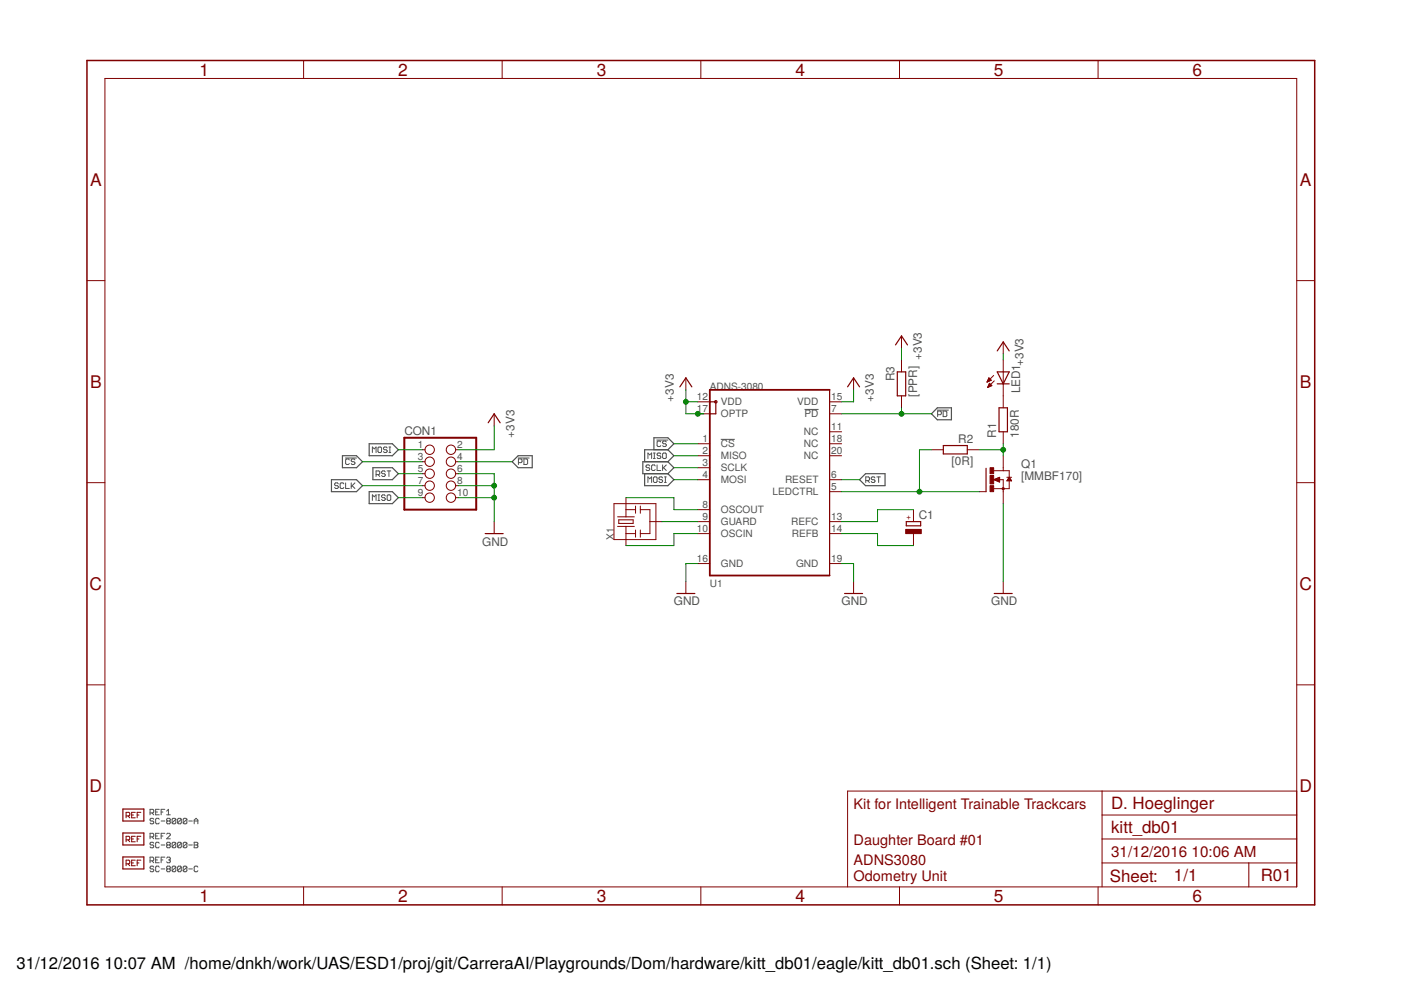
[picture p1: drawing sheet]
<svg xmlns="http://www.w3.org/2000/svg" width="297mm" height="210mm" viewBox="0 0 297 210" stroke-linecap="round" stroke-linejoin="round" font-family="sans-serif">
<g fill="none" stroke="#505050" stroke-width=".21">
<path d="M73.2 97.1h2.4M74.1 97.5l-.2-.2h-.4l-.2 .2v.8l.2 .2h.4l.2-.2M75.2 97.5l-.2-.2h-.3l-.2 .4 .2 .2h.3l.2 .4-.2 .2h-.3l-.2-.2M79 95.9v-1.1l.4 .4 .3-.4v1.1M80.1 95l.2-.2h.4l.2 .2v.8l-.2 .1h-.4l-.2-.1zM82.1 95l-.2-.2h-.4l-.2 .4 .2 .2h.4l.2 .4-.2 .1h-.4l-.2-.1M82.1 99.8h.7M82.5 94.8h.3M82.5 95.9h.3M82.5 99.8v1.2M82.7 94.8v1.1M109.9 97.1h2.3"/>
<path d="M109.9 98.1h.6l.2-.2v-.4l-.2-.2h-.6v1.2M111.1 97.3h.6l.2 .2v.8l-.2 .2h-.6zM137.4 97.2v-1.1l.4 .3 .4-.3v1.1M137.8 98.8l-.2-.2h-.4l-.2 .4 .2 .2h.4l.2 .4-.2 .2h-.4l-.2-.2M138.5 97.2h.4M138.5 96.1h.4M138.7 96.1v1.1M138.9 98.8l-.2-.2h-.4l-.1 .2v.8l.1 .2h.4l.2-.2M139.3 93.3h2.3M139.3 98.6v1.2h.8M140.1 93.7l-.2-.2h-.4l-.2 .2v.8l.2 .2h.4l.2-.2M140.1 96.2l-.2-.1h-.4l-.2 .1 .2 .4h.4l.2 .2-.2 .4h-.4l-.2-.2"/>
<path d="M140.5 98.6v1.2M140.7 96.1h.4l.2 .1v.8l-.2 .2h-.4l-.2-.2v-.8zM140.7 99.2l.6 .6M141.3 93.7l-.2-.2h-.4l-.2 .4 .2 .2h.4l.2 .4-.2 .2h-.4l-.2-.2M141.3 98.6l-.8 .8M152.8 93.2h3M170.6 86.8h2.9M198.7 87h2.4M198.8 87.9h.6l.2-.2v-.3l-.2-.2h-.6v1.1M200 87.2h.6l.1 .2v.7l-.1 .2h-.6zM71.7 102.6l-.2-.2h-.4l-.1 .4 .1 .2h.4l.2 .4-.2 .2h-.4l-.1-.2M72.9 102.6l-.2-.2h-.4l-.2 .2v.8l.2 .2h.4l.2-.2"/>
<path d="M73.3 102.4v1.2h.8M74.5 102.4v1.2M74.7 103l.5 .6M75.2 102.4l-.7 .8M79 106.1v-1.2l.4 .4 .3-.4v1.2M79.7 100.6h.6l.2-.2v-.3l-.2-.3h-.6v1.2M80.1 100.6l.4 .4M80.1 106.1h.4M80.1 104.9h.4M80.3 104.9v1.2M81.7 100.1l-.2-.3h-.4l-.2 .3 .2 .3h.4l.2 .2-.2 .4h-.4l-.2-.2M81.7 105.1l-.2-.2h-.4l-.2 .2 .2 .4h.4l.2 .2-.2 .4h-.4l-.2-.2"/>
<path d="M82.3 104.9h.4l.1 .2v.8l-.1 .2h-.4l-.2-.2v-.8zM137.4 102.3v-1.2l.4 .4 .4-.4v1.2M138.7 101.1h.4l.2 .2v.8l-.2 .2h-.4l-.2-.2v-.8zM140.5 101.3l-.2-.2h-.4l-.2 .2 .2 .4h.4l.2 .2-.2 .4h-.4l-.2-.2M140.9 101.1h.4M140.9 102.3h.4M141.1 101.1v1.2M183.6 101.9h.5l.2-.2v-.4l-.2-.2h-.5v1.2M183.9 101.9l.4 .4M185.5 101.3l-.2-.2h-.4l-.2 .2 .2 .4h.4l.2 .2-.2 .4h-.4l-.2-.2M185.9 101.1h.8M186.3 101.1v1.2"/>
<path d="M31.8 172.4h.6l.2-.2v-.4l-.2-.2h-.6v1.2M31.8 177.4h.6l.2-.2v-.3l-.2-.2h-.6v1.1M32.2 172.4l.4 .4M32.2 177.4l.4 .4M32.6 173.7l-.2-.2h-.4l-.2 .2 .2 .4h.4l.2 .2-.2 .4h-.4l-.2-.2M32.6 178.8l-.2-.2h-.4l-.2 .2 .2 .4h.4l.2 .1-.2 .4h-.4l-.2-.1M33 172.2h.4M33 177.2h.4M33.8 171.6h-.8v1.2h.8M33.8 173.7l-.2-.2h-.4l-.2 .2v.8l.2 .2h.4l.2-.2M33.8 176.7h-.8v1.1h.8M33.8 178.8l-.2-.2h-.4l-.2 .2v.8l.2 .1h.4l.2-.1"/>
<path d="M34.2 172.2h.3M34.2 174.1h.7M34.2 177.2h.3M34.2 179.2h.7M34.9 171.6h-.7v1.2M34.9 176.7h-.7v1.1M35.3 172.8h.8M35.3 172l.4-.4v1.2M35.3 176.9l.2-.2h.4l.2 .2v.2l-.8 .7h.8M35.5 174.1l-.2-.2 .2-.4h.4l.2 .2-.2 .4M35.5 174.1h.4M35.5 174.1l-.2 .2 .2 .4h.4l.2-.2-.2-.4"/>
<path d="M35.5 179.2l-.2-.2 .2-.4h.4l.2 .2-.2 .4M35.5 179.2l-.2 .1 .2 .4h.4l.2-.1-.2-.4M35.5 179.2h.4M37.3 173.7l-.2-.2h-.4l-.2 .2v.8M37.3 173.7v.8l-.2 .2h-.4l-.2-.2M37.3 178.8l-.2-.2h-.4l-.2 .2v.8M37.3 178.8v.8l-.2 .1h-.4l-.2-.1M37.3 173.7l-.8 .8M37.3 178.8l-.8 .8M38.4 173.7l-.2-.2h-.3l-.2 .2v.8M38.4 173.7v.8l-.2 .2h-.3l-.2-.2M38.4 178.8l-.2-.2h-.3l-.2 .2v.8"/>
<path d="M38.4 178.8v.8l-.2 .1h-.3l-.2-.1M38.4 173.7l-.7 .8M38.4 178.8l-.7 .8M39.6 173.7l-.2-.2h-.4l-.2 .2v.8M39.6 173.7v.8l-.2 .2h-.4l-.2-.2M39.6 178.8l-.2-.2h-.4l-.2 .2v.8M39.6 178.8v.8l-.2 .1h-.4l-.2-.1M39.6 173.7l-.8 .8M39.6 178.8l-.8 .8M40 174.1h.8M40 179.2h.8M41.2 174.1h.8"/>
<path d="M41.2 174.7v-.8l.4-.4 .4 .4v.8M41.2 178.6h.6l.2 .2-.2 .4 .2 .4-.2 .1h-.6zM41.2 179.2h.6M31.8 182.5h.6l.2-.2v-.4l-.2-.2h-.6v1.2M32.2 182.5l.4 .4M32.6 183.9l-.2-.3h-.4l-.2 .4 .2 .2h.4l.2 .4-.2 .2h-.4l-.2-.2M33 182.3h.4M33.8 181.7h-.8v1.2h.8M33.8 183.9l-.2-.3h-.4l-.2 .3v.7l.2 .2h.4l.2-.2M34.2 182.3h.3M34.2 184.2h.7M34.9 181.7h-.7v1.2"/>
<path d="M35.3 181.9l.2-.2h.4l.2 .2-.2 .4M35.5 184.2l-.2-.2 .2-.4h.4l.2 .3-.2 .3M35.5 184.2l-.2 .2 .2 .4h.4l.2-.2-.2-.4M35.5 184.2h.4M35.7 182.3h.2M35.9 182.3l.2 .2-.2 .4h-.4l-.2-.2M37.3 183.9l-.2-.3h-.4l-.2 .3v.7M37.3 183.9v.7l-.2 .2h-.4l-.2-.2M37.3 183.9l-.8 .7M38.4 183.9l-.2-.3h-.3l-.2 .3v.7M38.4 183.9v.7l-.2 .2h-.3l-.2-.2M38.4 183.9l-.7 .7"/>
<path d="M39.6 183.9l-.2-.3h-.4l-.2 .3v.7M39.6 183.9v.7l-.2 .2h-.4l-.2-.2M39.6 183.9l-.8 .7M40 184.2h.8M42 183.9l-.2-.3h-.4l-.2 .3v.7l.2 .2h.4l.2-.2"/>
</g>
<g fill="none" stroke="#505050" stroke-width=".25">
<path d="M72.6 96.6h3l1.3 1.3-1.3 1.3h-3zM78.3 94.1h4.9l1.3 1.3-1.3 1.2h-4.9zM79.1 99.2h4.1l1.3 1.2-1.3 1.3h-4.1zM109.9 96.6h2.9v2.6h-2.9l-1.3-1.3zM138.6 95.4v-2.6h3l1.3 1.3-1.3 1.3M141.6 97.9h-5.3v2.5h5.3M141.6 95.4h-4.9v2.5M141.6 95.4l1.3 1.2-1.3 1.3M141.6 97.9l1.3 1.3-1.3 1.2M198.7 86.5h3v2.5h-3l-1.2-1.3zM70.3 101.7h5.3l1.3 1.3-1.3 1.2h-5.3zM78.3 104.2h4.9l1.3 1.3-1.3 1.3h-4.9z"/>
<path d="M136.7 100.4v2.6h4.9l1.3-1.3-1.3-1.3M182.2 101.7l1.3-1.3h4.1v2.6h-4.1z"/>
</g>
<g fill="none" stroke="#800000" stroke-width=".21">
<path d="M22.2 16.6h252.7v171.4h-252.7zM64.4 12.8v3.8M106.5 12.8v3.8M148.6 12.8v3.8M190.7 12.8v3.8M232.8 12.8v3.8M18.4 59.5h3.8M274.9 59.5h3.8M191.1 71.2v2.6M191.1 76.3v2.5M210.7 79.6l-1.4 1.4M212.7 72.5v2.5"/>
<path d="M212.7 76.3v10.2M89.5 95.4h.6M89.5 97.9h.6M96.6 95.4h.6M96.6 97.9h.6M104.8 87.7v2.6M145.4 80.1v2.6M148 94.1h2.5M148 87.7h2.5M148 96.6h2.5M148 99.2h2.5M148 85.2h2.5"/>
<path d="M175.9 94.1h2.5M175.9 87.7h2.5M175.9 96.6h2.5M175.9 91.5h2.5M175.9 85.2h2.5M181 80.1v2.6M191.1 83.9v2.6M197.5 95.4h2.5M205.1 95.4h2.5M209.3 81h.1M209.3 80.9h.3M209.4 80.8h.4"/>
<path d="M209.4 80.6h.7M209.4 82.1h.1M209.5 80.5h.6M209.5 82h.3M209.5 81.9h.6M209.5 80.4h.5M209.6 80.3h.2M209.6 81.7h.7M209.6 81.6h.5M209.7 80.1l.5 .5-.9 .4zM209.7 80.2h.1M209.7 81.5h.3"/>
<path d="M209.7 81.4h.2M209.8 81.3l.5 .5-.9 .3zM210.7 99.8h3.3v1.4M210.8 80.8l-1.4 1.3M212.7 91.5v2.6M212.7 96.6v3.2M18.4 102.3h3.8M89.5 100.4h.6M89.5 103h.6M89.5 105.5h.6M96.6 100.4h.6M96.6 103h.6"/>
<path d="M96.6 105.5h.6M104.8 110.6v2.5M130.2 106.8h8.9v7.6h-8.9zM130.9 109.6h3.6M130.9 111.6h3.6M131.2 110.2h3v.8h-3zM132.7 113.1h2M132.7 108.1h2M132.7 105.5v4.1M132.7 111.6v4.1M134.7 107.3v1.5M134.7 112.4v1.5"/>
<path d="M135.8 108.1h2v5h-2M135.8 107.3v1.5M135.8 112.4v1.5M137.8 110.6h2.5M148 119.5h2.5M148 110.6h2.5M148 101.7h2.5M148 113.1h2.5M148 108.1h2.5M175.9 119.5h2.5M175.9 110.6h2.5M175.9 104.2h2.5"/>
<path d="M175.9 101.7h2.5M175.9 113.1h2.5M193.7 108.1v2.5M193.7 113.1v2.6M207.6 104.2h1.5M210.7 101.7l1.2-.5v1zM210.8 101.7h1.1M210.9 101.6h1M211.1 101.9h.8M211.2 101.5h.7M211.4 102h.5M211.5 101.4h.4"/>
<path d="M211.7 102.1h.2M211.8 101.3h.1M211.8 101.7h.9v5.1M213.5 101.2h1M213.5 101.9h.9M213.6 101.7h.8M213.7 101.6h.6M213.8 101.5h.4M213.8 101.4h.3M213.9 101.3h.1M214 101.8v1.8h-3.3M214 101.2l.5 .8h-1z"/>
<path d="M274.9 102.3h3.8M145.4 123.3v2.5M181 123.3v2.5M212.7 123.3v2.5M18.4 145.2h3.8M274.9 145.2h3.8M26.7 173h.6l.2-.2v-.4l-.2-.2h-.6v1.2M26.7 178.1h.6l.2-.2v-.4l-.2-.2h-.6v1.2M27.1 173l.4 .4M27.1 178.1l.4 .4M27.9 172.8h.4M27.9 177.9h.4"/>
<path d="M28.7 172.2h-.8v1.2h.8M28.7 177.3h-.8v1.2h.8M29.1 172.8h.4M29.1 177.9h.4M29.9 172.2h-.8v1.2M29.9 177.3h-.8v1.2M233.7 172.8h41.2M233.7 177.9h41.2M233.7 167.7v20.3M274.9 167.7h-95.2v20.3M26.7 183.2h.6l.2-.2v-.4l-.2-.2h-.6v1.2M27.1 183.2l.4 .4"/>
<path d="M27.9 183h.4M28.7 182.4h-.8v1.2h.8M29.1 183h.4M29.9 182.4h-.8v1.2M64.4 188v3.9M106.5 188v3.9M148.6 188v3.9M190.7 188v3.9M232.8 188v3.9M233.7 183h41.2M264.8 183v5"/>
<circle cx="91.1" cy="97.9" r=".99"/>
<circle cx="91.1" cy="95.4" r=".99"/>
<circle cx="95.6" cy="95.4" r=".99"/>
<circle cx="95.6" cy="97.9" r=".99"/>
<circle cx="91.1" cy="100.4" r=".99"/>
<circle cx="91.1" cy="103" r=".99"/>
<circle cx="91.1" cy="105.5" r=".99"/>
<circle cx="95.6" cy="103" r=".99"/>
<circle cx="95.6" cy="100.4" r=".99"/>
<circle cx="95.6" cy="105.5" r=".99"/>
</g>
<g fill="none" stroke="#800000" stroke-width=".25">
<path d="M189.9 73.1l1.2-1.9 1.3 1.9M190.2 78.8h1.8v5.1h-1.8zM211.4 78.8h2.6l-1.3 2.6zM211.4 74.4l1.3-1.9 1.3 1.9M103.5 89.6l1.3-1.9 1.2 1.9M144.1 82l1.3-1.9 1.3 1.9M150.5 85.2h1.3v2.5h-1.3M175.9 82.7v39.3M179.7 82l1.3-1.9 1.2 1.9M200 94.5h5.1v1.7h-5.1zM209.1 99.3v4.9M211.4 81.4h2.6"/>
<path d="M211.8 86.5h1.8v5h-1.8zM102.9 113.1h3.8M192.2 110.6h3v.9h-3zM143.5 125.8h3.8M179.1 125.8h3.8M210.8 125.8h3.8M26.1 171.5h4.4v2.6h-4.4zM26.1 176.6h4.4v2.6h-4.4zM26.1 181.7h4.4v2.5h-4.4z"/>
<circle cx="151.8" cy="85.2" r=".25"/>
</g>
<path d="M175.9 82.7h-25.4v39.3h25.4" fill="none" stroke="#800000" stroke-width=".38"/>
<path d="M18.4 12.8h260.3v179.1h-260.3z" fill="none" stroke="#800000" stroke-width=".32"/>
<g fill="none" stroke="#800000" stroke-width=".42">
<path d="M85.7 92.8h15.3v15.3h-15.3z"/>
<circle cx="212.7" cy="103.6" r=".13"/>
</g>
<g fill="#800000" stroke="#800000" stroke-width=".21">
<path d="M209.9 103h.8v1.2h-.8z"/>
<path d="M209.9 99.2h.8v1.2h-.8z"/>
<path d="M209.9 100.8h.8v1.8h-.8z"/>
<path d="M192 112.2h3.3v.9h-3.3z"/>
</g>
<g fill="none" stroke="#008000" stroke-width=".21">
<path d="M191.1 73.8v2.5M212.7 75v1.3M76.9 97.9h12.6M84.5 95.4h5M97.2 97.9h11.4M104.8 90.3v5.1h-7.6M142.9 96.6h5.1M142.9 94.1h5.1M142.9 99.2h5.1M145.4 82.7v5h3.8M145.4 85.2h2.6M178.4 87.7h19.1"/>
<path d="M181 82.7v2.5h-2.6M191.1 86.5v1.2M197.5 95.4h-2.6v8.8M207.6 95.4h5.1M212.7 94.1v2.5M76.9 103h12.6M84.5 105.5h5M84.5 100.4h5M97.2 105.5h7.6M97.2 100.4h7.6v10.2M97.2 103h7.6M132.7 105.5h10.2v2.6h5.1"/>
<path d="M140.3 110.6h7.7M142.9 101.7h5.1M148 113.1h-5.1v2.6h-10.2M148 119.5h-2.6v3.8M178.4 113.1h7.7v2.6h7.6M178.4 119.5h2.6v3.8M178.4 101.7h3.8M178.4 104.2h29.2M193.7 108.1h-7.6v2.5h-7.7M212.7 106.8v16.5"/>
</g>
<g fill="#008000" stroke="#008000" stroke-width=".21">
<circle cx="145.4" cy="85.2" r=".51"/>
<circle cx="148" cy="87.7" r=".51"/>
<circle cx="104.8" cy="103" r=".51"/>
<circle cx="104.8" cy="105.5" r=".51"/>
<circle cx="194.9" cy="104.2" r=".51"/>
<circle cx="212.7" cy="95.4" r=".51"/>
<circle cx="191.1" cy="87.7" r=".51"/>
</g>
<g font-size="3.7" fill="#800000">
<text x="42.3" y="16">1</text>
<text x="84.4" y="16">2</text>
<text x="126.5" y="16">3</text>
<text x="168.6" y="16">4</text>
<text x="210.7" y="16">5</text>
<text x="252.9" y="16">6</text>
<text x="19.1" y="39.4">A</text>
<text x="275.6" y="39.4">A</text>
<text x="19.1" y="82.2">B</text>
<text x="275.6" y="82.2">B</text>
<text x="19" y="125.1">C</text>
<text x="275.5" y="125.1">C</text>
<text x="19" y="167.9">D</text>
<text x="275.5" y="167.9">D</text>
<text x="42.3" y="191.2">1</text>
<text x="84.4" y="191.2">2</text>
<text x="126.5" y="191.2">3</text>
<text x="168.6" y="191.2">4</text>
<text x="210.7" y="191.2">5</text>
<text x="252.9" y="191.2">6</text>
</g>
<g font-size="3.6" fill="#800000">
<text x="235.6" y="171.5">D. Hoeglinger</text>
<text x="235.6" y="176.6">kitt_db01</text>
<text x="235.3" y="186.9">Sheet:</text>
<text x="248.9" y="186.8">1/1</text>
<text x="267.3" y="186.8">R01</text>
</g>
<g font-size="3.5">
<text x="3.5" y="205.4">31/12/2016</text>
<text x="22.2" y="205.4">10:07 AM /home/dnkh/work/UAS/ESD1/proj/git/CarreraAI/Playgrounds/Dom/hardware/kitt_db01/eagle/kitt_db01.sch (Sheet: 1/1)</text>
</g>
<g font-size="3.2" fill="#800000">
<text x="235.6" y="181.7">31/12/2016</text>
<text x="252.6" y="181.7">10:06 AM</text>
</g>
<g font-size="3.1" fill="#800000">
<text x="181" y="171.5">Kit for Intelligent Trainable Trackcars</text>
<text x="181" y="179.2">Daughter Board #01</text>
<text x="181" y="183.5">ADNS3080</text>
<text x="181" y="186.8">Odometry Unit</text>
</g>
<g font-size="2.5" fill="#505050">
<text x="195.4" y="76.3" transform="rotate(-90 195.4 76.3)">+3V3</text>
<text x="217" y="77.6" transform="rotate(-90 217 77.6)">+3V3</text>
<text x="189.6" y="80.8" transform="rotate(-90 189.6 80.8)">R3</text>
<text x="216.3" y="83.4" transform="rotate(-90 216.3 83.4)">LED1</text>
<text x="142.9" y="85.2" transform="rotate(-90 142.9 85.2)">+3V3</text>
<text x="185.3" y="85.2" transform="rotate(-90 185.3 85.2)">+3V3</text>
<text x="194.4" y="84.1" transform="rotate(-90 194.4 84.1)">[PPR]</text>
<text x="85.7" y="92.2">CON1</text>
<text x="109.1" y="92.8" transform="rotate(-90 109.1 92.8)">+3V3</text>
<text x="203.2" y="93.9">R2</text>
<text x="211.2" y="92.8" transform="rotate(-90 211.2 92.8)">R1</text>
<text x="216" y="92.8" transform="rotate(-90 216 92.8)">180R</text>
<text x="201.8" y="98.7">[0R]</text>
<text x="216.5" y="101.7">[MMBF170]</text>
<text x="216.5" y="99.2">Q1</text>
<text x="194.8" y="110.1">C1</text>
<text x="102.2" y="115.7">GND</text>
<text x="142.9" y="128.4">GND</text>
<text x="178.4" y="128.4">GND</text>
<text x="210.2" y="128.4">GND</text>
</g>
<g font-size="2.1" fill="#505050">
<text x="150.5" y="82.7">ADNS-3080</text>
<text x="147.8" y="87.4">17</text>
<text x="147.8" y="84.8">12</text>
<text x="152.8" y="88.5">OPTP</text>
<text x="152.8" y="86">VDD</text>
<text x="169" y="86">VDD</text>
<text x="170.6" y="88.5">PD</text>
<text x="176.2" y="87.4">7</text>
<text x="176.2" y="84.8">15</text>
<text x="88.6" y="95">1</text>
<text x="97" y="95">2</text>
<text x="149" y="93.7">1</text>
<text x="152.8" y="94.9">CS</text>
<text x="170.5" y="92.3">NC</text>
<text x="170.5" y="94.9">NC</text>
<text x="176.2" y="91.2">11</text>
<text x="176.2" y="93.7">18</text>
<text x="88.6" y="97.5">3</text>
<text x="88.6" y="100.1">5</text>
<text x="97" y="97.5">4</text>
<text x="97" y="100.1">6</text>
<text x="149" y="96.3">2</text>
<text x="149" y="101.4">4</text>
<text x="149" y="98.8">3</text>
<text x="152.8" y="97.4">MISO</text>
<text x="152.8" y="99.9">SCLK</text>
<text x="170.5" y="97.4">NC</text>
<text x="176.2" y="96.3">20</text>
<text x="176.2" y="101.4">6</text>
<text x="88.6" y="102.6">7</text>
<text x="88.6" y="105.2">9</text>
<text x="97" y="102.6">8</text>
<text x="97" y="105.2">10</text>
<text x="149" y="107.7">8</text>
<text x="152.8" y="102.5">MOSI</text>
<text x="163.8" y="105">LEDCTRL</text>
<text x="166.4" y="102.5">RESET</text>
<text x="176.2" y="103.9">5</text>
<text x="147.8" y="112.8">10</text>
<text x="149" y="110.2">9</text>
<text x="152.8" y="111.4">GUARD</text>
<text x="152.8" y="113.9">OSCIN</text>
<text x="152.8" y="108.8">OSCOUT</text>
<text x="167.7" y="111.4">REFC</text>
<text x="167.9" y="113.9">REFB</text>
<text x="176.2" y="112.8">14</text>
<text x="176.2" y="110.2">13</text>
<text x="130.2" y="114.4" transform="rotate(-90 130.2 114.4)">X1</text>
<text x="147.8" y="119.1">16</text>
<text x="176.2" y="119.1">19</text>
<text x="150.5" y="124.6">U1</text>
<text x="152.8" y="120.2">GND</text>
<text x="168.8" y="120.2">GND</text>
</g>
<text font-size="1.8" fill="#800000" x="193.1" y="110.2" transform="rotate(-90 193.1 110.2)">+</text>
</svg>
